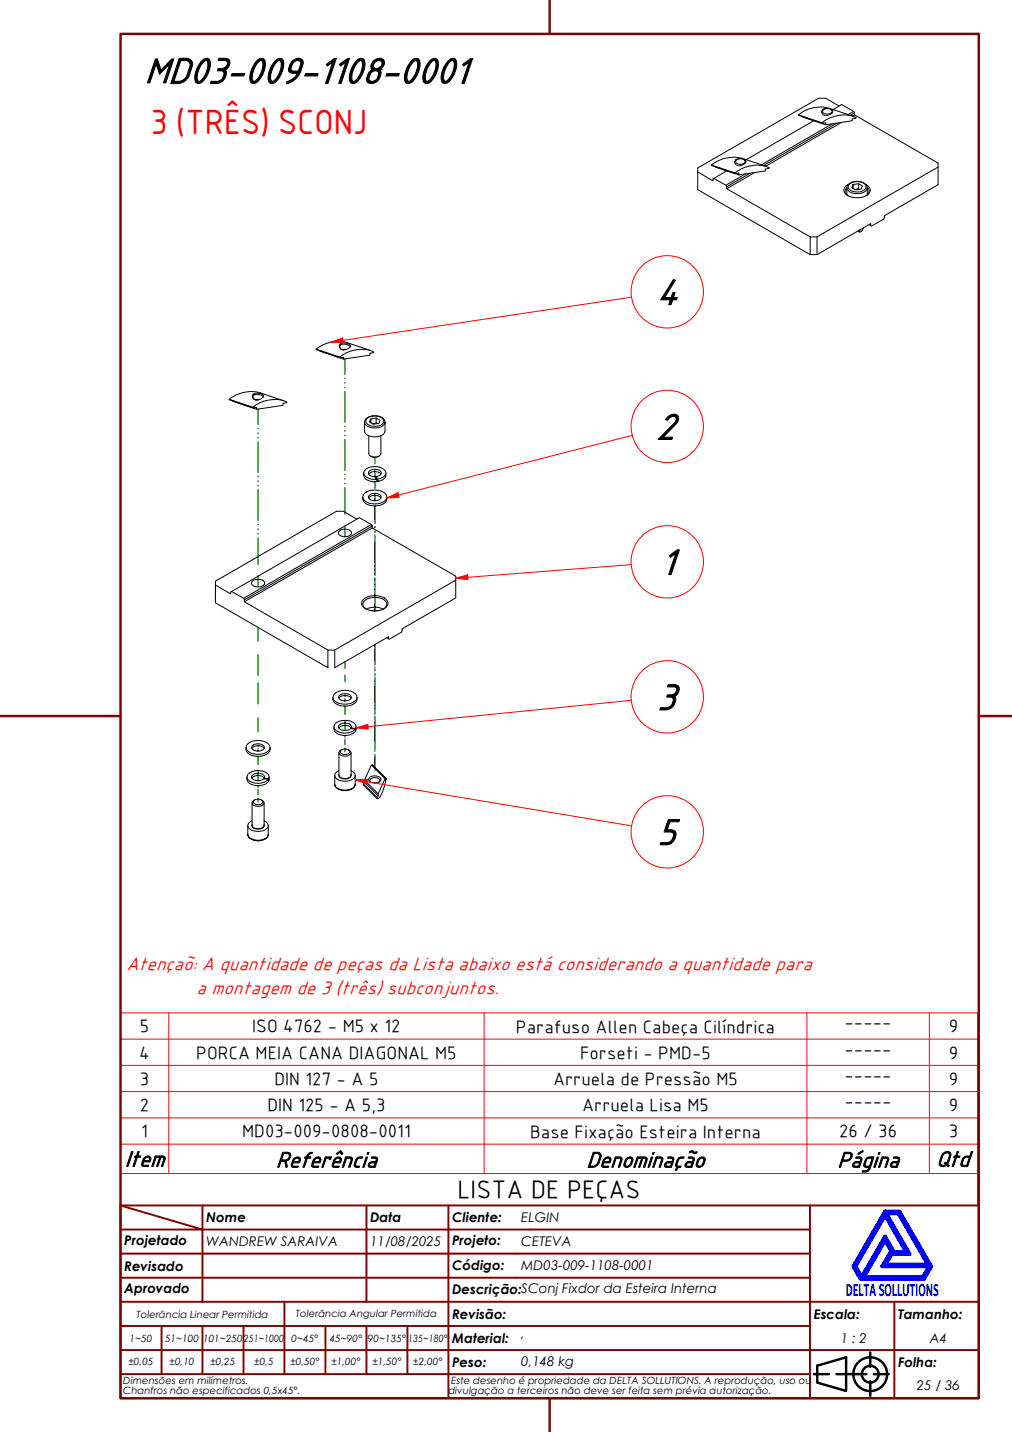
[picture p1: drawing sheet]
<svg xmlns="http://www.w3.org/2000/svg" width="210mm" height="297mm" viewBox="0 0 210 297" stroke-linecap="round" stroke-linejoin="round" font-family="sans-serif">
<!-- layer: Trilho torcido (ISO) -->
<g fill="none" stroke="#008000" stroke-width=".25">
<path d="M71.5 72.5h.1M71.5 74.5v3.1M71.5 78.4v.2M71.5 79.4v.1M53.5 82.9v.1M53.5 84.9v3.1M53.5 88.8v.2M53.5 89.8v.1M53.5 90.7v.1M53.5 91.6v6.4M53.5 98.8v.1M53.5 99.7v.2"/>
<path d="M71.5 80.3v.1M71.5 81.2v6.4M71.5 88.4v.1M71.5 89.3v.2M71.5 90.2v.2M71.5 91.2v6.4M71.5 98.3v.2M71.5 99.3v.1M77.7 94.9v1.3M77.7 97.6v1.3M77.7 99.9v1.3M53.5 111.6v5.5"/>
<path d="M53.5 100.7v.1M53.5 101.6v6.4M53.5 108.8v.1M53.5 109.7v.1M53.5 110.6v.2M53.5 119.4v2.4M71.5 101.1v5.6M71.5 100.2v.1M71.5 109v2.3M77.7 119.8v4.2M77.7 102.5v1.4M77.7 105v3.4"/>
<path d="M77.7 108.5v.1M77.7 109.3v.1M77.7 110.1v.4M77.7 111v8.3M53.5 135.8v4.3M53.5 130.1v2.9M71.5 137.3v1.3M77.7 134.7v3M77.7 120.2v.1M77.7 121.2v.2M77.7 122.2v.2M77.7 123.2v3.5"/>
<path d="M77.7 133.7v4.2M77.7 138.3v.1M77.7 138.7v.5M77.7 139.7v.2M53.5 141.6v4.4M53.5 148.9v2.9M53.5 154.5v.4M53.5 155.4v.4M53.5 156.9v1.7M53.5 159.9v2M71.5 153.3v1.1M71.5 140v1.4"/>
<path d="M71.5 144.1v.4M71.5 145v.4M71.5 146.5v1.7M71.5 149.5v2M71.5 152.6v.3M71.5 155.2v.7M77.7 149.5v4.5M77.7 142.4v5.6M77.7 150.8v4.8M77.7 140v.2M77.7 140.6v6.6M77.7 147.8v.1"/>
<path d="M77.7 148v.1M77.7 148.5v5.1M77.7 154.2v.2M77.7 155v.1M77.7 155.7v.1M77.7 156.5v3.3M53.5 163.7v1.2M53.5 163v.4M53.5 165.6v.7"/>
</g>
<!-- layer: Visible (ABNT) -->
<g fill="none" stroke="#000" stroke-width=".21">
<path d="M147.6 34.2a7.2 7.2 0 0 1 6.4-1.3l4.9 1.6M147.6 34.2l4.9 1.8M147.6 34.2l4.9 1.7M148.1 37l2.5 1.4M148.4 34.6l4.9 1.7v-.4l-.7 .1-.1-.1M150.7 39.1l17.3 10M150.7 38.7v.4M150.7 35.4l-2.8 1.7v.4l-3.2-1.8M152.5 35.9a6.5 6.5 0 0 1 7-1l-.8 .2v.4l-5.4 .8M152.5 33.2a.67 .67 0 0 0 .1 .9M152.5 33.2l.1 .1M152.7 34.3l.4 .1"/>
<path d="M152.8 33.1a1.18 1.18 0 0 1 1.8 .4 1.21 1.21 0 0 1-2 .1zM152.8 33.1h.1M153.4 32.9l-.9 .3M154.3 33.1l.1 .1M154.5 33.2l.2 .3-.1 .4-.6 .3-.7 .2M155.6 35.9l-4.9 2.8-.1-.3 4-2.3M156.5 35.8l-5.8 3.3M165.6 23.8a7.1 7.1 0 0 1 6.4-1.3l4.9 1.6M165.6 23.8l4.9 1.8M165.6 23.8l4.9 1.7M166.4 24.2l4.9 1.7v-.4l-.7 .1-.1-.1M168.8 25l-14 8.1"/>
<path d="M170.5 25.5a6.5 6.5 0 0 1 7.1-1l-.8 .1v.4l-5.5 .9M170.6 22.8a.7 .7 0 0 0 .1 1M170.6 22.8v.1M170.8 23.8l.4 .2M170.8 22.7a1.17 1.17 0 0 1 1.8 .4 1.22 1.22 0 0 1-2 .1zM170.9 22.7h-.1M171.4 22.5l-.8 .3M172.3 22.7l.2 .1M172.5 22.8l.3 .3-.2 .3-.6 .4-.7 .2M172.6 25.7l-14.7 8.5M172.8 22.7l1.8-1 2.5 1.4M173.6 25.5l-15.3 8.8"/>
<path d="M174.1 22l-2.9-1.6h-1.4l-25.1 14.4v4.5l23.3 13.5M174.5 25.4l-15.7 9.1M175.6 39v1.4M175.7 38.9a1.01 1.01 0 0 0 .2 1.7M176 38.3a1.2 1.2 0 0 0-1 1 1.2 1.2 0 0 0 .8 1.2 3.6 3.6 0 0 0 4.6-.7 1.27 1.27 0 0 0-.8-1.5M176 38.2a2.72 2.72 0 0 1 3.9 .5 1.47 1.47 0 0 1-1.8 1.5 2.02 2.02 0 0 1-2.5-1.2zM176.3 38.1a2.56 2.56 0 0 1 3.3 .4 .92 .92 0 0 1-.8 1.2 2.53 2.53 0 0 1-2.8-.7l-.1-.3zM177 38.3l1.1-.2 .8 .5-.3 .6-1.1 .2-.8-.5 .3-.6v.8M177.2 23.4l-.1-.3-1.2 .7M177.2 23.8l17.4 10v4.5l-11.2 6.5-.1 .7-2.5 1.4-.2-.1M177.2 23.8l-.4 .3M177.2 23.4v.4"/>
<path d="M177.2 23.4l-.8 .5M178.1 39.1l-.8 .2M178.1 38.1v1l.1 .2M179.9 38.9a1.01 1.01 0 0 1-.3 1.7M179.9 39v1.4M194.6 34.7l-25.1 14.4M169.5 49.1h-1.5v3.7M169.5 49.1v3.7M175.6 40.3v.1M178 47.9l.3 .2M178.2 47.8l.1 .1M178.3 47.9v.2"/>
<path d="M178.4 47.6l-.1 .3M179.1 47.2l-.2 .4a.63 .63 0 0 1-.6 .5M179.9 40.3l.1 .1M180.3 46.6l.3 .2v-.4l-11.1 6.4h-1.5M65.6 72.4a7.3 7.3 0 0 1 6.4-1.3l4.9 1.6M65.6 72.4v.1l4.9 1.7M65.6 72.4l4.9 1.7M66.4 72.8l4.9 1.7v-.4l-.7 .1-.1-.1M70.5 74.1a6.9 6.9 0 0 1 7-1.1l-.1 .2-.7 .1v.4l-5.4 .8M70.5 71.4a1.98 1.98 0 0 1 2.2 .2 1.28 1.28 0 0 1-1 1 1.28 1.28 0 0 1-1.3-.6zM70.5 71.4l.2 .2M70.7 71.6a.57 .57 0 0 0 .1 .9"/>
<path d="M70.7 71.6l.5-.2 .7 .1 .6 .2 .1 .3M71.7 72.5l-.6 .1M71.9 72.5h-.9M47.6 82.8a7.3 7.3 0 0 1 6.4-1.3l4.8 1.6M47.6 82.8l4.9 1.8M47.6 82.8l4.9 1.7M48.3 83.2l4.9 1.7v-.4h-.7M52.5 84.5a6.6 6.6 0 0 1 7-1l-.8 .2v.4l-5.5 .8M52.5 81.8a.87 .87 0 0 0 .2 1 .87 .87 0 0 0 1.1 .1l.7-.4M52.5 81.8a2.03 2.03 0 0 1 2.2 .2l-.2 .5M52.5 81.8l.1 .2M52.6 82a.57 .57 0 0 0 .2 .9"/>
<path d="M52.6 82l.3-.2h.7l.9 .3v.3M53.7 82.9l-.7 .1M53.8 82.9l-.8 .1M75.4 98.1a1.61 1.61 0 0 0 1.8 1.8h1.2M75.6 87.6v1.8a2.05 2.05 0 0 0 2.4 1.2 1.81 1.81 0 0 0 1.9-1.2v-1.8M76 86.8a2.74 2.74 0 0 1 3.8 .5 1.15 1.15 0 0 1-1.2 1.4 2.77 2.77 0 0 1-2.9-.8 1.02 1.02 0 0 1 .3-1.1zM76.3 86.7a2.63 2.63 0 0 1 3.2 .4 .93 .93 0 0 1-.7 1.2 2.53 2.53 0 0 1-2.9-.6v-.4zM76.5 98.3a1.83 1.83 0 0 1 2.5 0M76.5 90.4v3.7a1.44 1.44 0 0 0 2.5 0v-3.7M76.9 94.6l.1 .1a1.59 1.59 0 0 0 1.6-.1M76.9 86.9l1.1-.2 .8 .5-.2 .6-1.2 .2-.8-.5 .3-.6v.8M77.9 98.9l.5 1z"/>
<path d="M78 87.7l-.7 .2M78 86.7v1l.2 .2M78.3 99.4a1.71 1.71 0 0 0 1.7-1.5 2.89 2.89 0 0 0-4.4-.3 .98 .98 0 0 0 .6 1.5l1.1 .3h.7M80 98.1a1.47 1.47 0 0 1-1.4 1.7l-.5-.9a.86 .86 0 0 0 1-1 1.72 1.72 0 0 0-2.7 0v.3a1.4 1.4 0 0 0 1.5 .7M70.4 110.2a1.76 1.76 0 0 1 2.5 .3 1.56 1.56 0 0 1-2.5 .5l-.2-.3zM74 107.7l-2.8-1.6h-1.4l-25.1 14.5v4.4l23.3 13.5v-3.7h1.4M75.2 103.1a1.68 1.68 0 0 0 1.9 1.8 2.92 2.92 0 0 0 3.1-1v-.8M75.6 102.3a3.5 3.5 0 0 1 4.4 .2 1.12 1.12 0 0 1-.8 1.8 3.4 3.4 0 0 1-3.9-.8v-.8zM76.5 103.3a1.73 1.73 0 0 1 2.5 0M76.6 102.8a1.7 1.7 0 0 1 2.5 .2 1.47 1.47 0 0 1-2.4 .6l-.3-.6zM77 108.8l-2.5-1.4-26.6 15.4v.4l-3.2-1.8M77.2 109.1v.4"/>
<path d="M48 122.7l2.5 1.4M50.5 124.1l26.5-15.3 .2 .3-26.5 15.3zM50.7 124.4v.4M52.3 120.6a1.78 1.78 0 0 1 2.6 .3 1.59 1.59 0 0 1-2.5 .5l-.2-.3zM75.4 124.3a4 4 0 0 1 4.7 0 1.13 1.13 0 0 1-.4 2 3.7 3.7 0 0 1-4.6-.8v-.8zM75.9 126.3a1.11 1.11 0 0 1-.6-1.1 1.11 1.11 0 0 1 .9-1 3.6 3.6 0 0 1 3.9 .6 1.02 1.02 0 0 1-.5 1.5M76 126.4a4 4 0 0 1 3.5 0M77.1 126.7h1.3M80.2 132.3l.4 .2v-.4l-11.2 6.4v-3.7M80.6 132.5l.2 .1 2.4-1.4 .2-.8 11.1-6.4v-4.5l-17.3-10-26.5 15.3 17.3 10M94.5 120.3l-25.1 14.5M51 155a1.68 1.68 0 0 0 1.9 1.9 2.98 2.98 0 0 0 3-1.1l.1-.8"/>
<path d="M51.3 154.4a3.4 3.4 0 0 1 4.7 .3 1.19 1.19 0 0 1-.9 1.5 3.5 3.5 0 0 1-3.9-.7l-.2-.3zM52.2 155.2a1.73 1.73 0 0 1 2.6 0M52.3 154.8a1.72 1.72 0 0 1 2.5 .1 1.32 1.32 0 0 1-1.9 .8l-.6-.4zM69 144.6a1.71 1.71 0 0 0 1.9 1.8 3 3 0 0 0 3.1-1l.1-.8M69.3 150.8a1.39 1.39 0 0 0 1.4 1.6 2.76 2.76 0 0 0 3.1-.9l-.1-.3-1-.1a1.91 1.91 0 0 1-2.4-.1l-.1-.3a1.59 1.59 0 0 1 2.7 0l-.1 .3M69.3 144a3.3 3.3 0 0 1 4.7 .3 1.19 1.19 0 0 1-.8 1.4 3.6 3.6 0 0 1-4-.6l-.1-.8zM70.3 144.8a1.73 1.73 0 0 1 2.5 0M70.3 151a1.83 1.83 0 0 1 2.5 0M70.3 156.1v4.7a1.46 1.46 0 0 0 2.5 0v-4.7M70.3 159.8a.98 .98 0 0 0-.9 .9 .98 .98 0 0 0 .7 1 2.94 2.94 0 0 0 3.5-.6 1.03 1.03 0 0 0-.8-1.3M70.3 144.3a1.77 1.77 0 0 1 2.6 .2 1.29 1.29 0 0 1-1.9 .8l-.7-.4zM70.8 155.6a1.18 1.18 0 0 1 1.8 .4 1.21 1.21 0 0 1-2 0z"/>
<path d="M70.8 155.5l-.4 .4-.1 .2a1.46 1.46 0 0 0 2.5 0l-.1-.2-.4-.4M72.8 151l1 .1-.1 .3M72.8 151l.1 .2M73.8 151.1a1.06 1.06 0 0 0-.8-1.4 3 3 0 0 0-3.7 .8 1.84 1.84 0 0 0 2.3 1.6 2.64 2.64 0 0 0 2.1-.9M73.9 150.8l-.1 .6M77.2 158.8v-.1l2.9 2.8M77.2 158.7l2.9 2.8M51.2 161.1a1.43 1.43 0 0 0 1.4 1.8 2.86 2.86 0 0 0 3.2-1l-.1-.3h-1a1.88 1.88 0 0 1-2.5-.2v-.3a1.59 1.59 0 0 1 2.7 0l-.1 .3M51.4 173.1a2.07 2.07 0 0 0 2.4 1.2 1.88 1.88 0 0 0 1.8-1.2 2.22 2.22 0 0 1-2.9 1.2l-.6-.2a1.19 1.19 0 0 1-.7-1zM51.4 171.2v1.9M52.2 161.4a1.77 1.77 0 0 1 2.6 0M52.3 171l-.1 .3a1.59 1.59 0 0 0 2.6 0v-.3"/>
<path d="M52.3 166.5v4.7a1.44 1.44 0 0 0 2.5 0v-4.7M52.3 170.3a.97 .97 0 0 0-.9 .8 .97 .97 0 0 0 .7 1.1 2.94 2.94 0 0 0 3.5-.7 1.03 1.03 0 0 0-.8-1.2M52.7 166a1.18 1.18 0 0 1 1.8 .4 1.19 1.19 0 0 1-2 0zM52.8 165.9l-.4 .4-.1 .2a1.44 1.44 0 0 0 2.5 0l-.1-.2-.5-.4M54.8 161.4l.9 .1v.3M54.8 161.4v.2M55.6 171.2v1.9M55.7 161.5a1.06 1.06 0 0 0-.8-1.4 3.3 3.3 0 0 0-3.4 .5 1.05 1.05 0 0 0-.2 1.1 1.05 1.05 0 0 0 1 .6 3.2 3.2 0 0 0 3.4-.7M55.8 161.1v.7M69.4 162.7a2.02 2.02 0 0 0 2.5 1.2 1.81 1.81 0 0 0 1.8-1.2 2.25 2.25 0 0 1-2.9 1.2l-.7-.3a1.19 1.19 0 0 1-.7-.9zM69.4 160.8v1.9M70.3 160.6v.3a1.59 1.59 0 0 0 2.6 0l-.1-.3"/>
<path d="M73.7 160.8v1.9M75.4 162.7v.1l2.8 2.9M75.4 162.7l2.9 2.8M75.6 161.8l-.2 .9M75.6 161.8l2.8 2.9M75.6 162.2l2.8 2.9M76.7 161.2a1.73 1.73 0 0 1 2.3 .4 1.44 1.44 0 0 1-2.4 .5l-.1-.6zM76.9 162.2l-.2-.4a1.32 1.32 0 0 1 2.1 0l-.2 .4M78.2 162.4h-.6M78.3 165.5l-.1 .2M79.9 161.5l-1.5 3.2-.1 .8M79.9 161.5v.4l.2-.4"/>
<path d="M79.9 161.5l-2.9-2.8-1.4 3.1M80.1 161.5a9.5 9.5 0 0 1-1.5 4.1l-.4 .1"/>
</g>
<path d="M71.1 70.6l-2.5 .4M25 215.5h177.8M35 210.1v33.3M100.4 210.1v33.3M167.4 210.1v33.3M192.8 210.1v33.3M25 237.3h177.8v-27.2h-177.8v33.3M25 221h177.8M25 226.4h177.8M25 231.9h177.8M202.8 237.3v6.1h-177.8M25 243.4v6.6h177.8v-6.6" fill="none" stroke="#f00" stroke-width=".21"/>
<!-- layer: Borda A3/A4 (ABNT) -->
<path d="M25 7h178v283h-178zM114 0v7M0 148.5h25M203 148.5h7M114 290v7" fill="none" stroke="#800000" stroke-width=".51"/>
<path d="M183.6 257.3l1.2 2.2-1.8 3.2h9.7l-1.3 2.2h-12.2zM183.6 252.1l4.4 7.6h-2.6l-1.8-3.2-4.9 8.4-1.3-2.2zM183.6 251.3h3l6.5 11.4-1.5 2.6h-13.1l-1.5-2.6zM183.8 251.7h2.5l6.2 10.6h-8.8l1.3-2.2h3.7zM185 259.7h.2l-.1 .2z" fill="none" stroke="#00f" stroke-width=".8"/>
<!-- layer: 0 -->
<path d="M178.5 265.3h13.1" fill="none" stroke="#000" stroke-width=".21"/>
<g fill="none" stroke="#800000" stroke-width=".4">
<path d="M25 250l17 5h-17M25 250h178v40h-178zM42 255h34v5h17M42 255v15M42 250v5M76 250v5h17v5M93 250v5h75M168 250v20h-143M25 260h51v10M25 275h17M33.5 275v10M50.5 275h-8.5v10"/>
<path d="M59 270v15h-8.5M67.5 275v10h-8.5M76 275v10h8.5M84.5 275v10M93 275h-42.5v10M93 260v5h-68M93 275v10h75M93 260h75M93 275h75M168 265h-75v10M185.5 270v10h17.5M203 270h-35v10h17.5v10"/>
<path d="M25 285h25.5M25 280h143v10M67.5 285h8.5M84.5 285h8.5v5"/>
</g>
<g fill="none" stroke="#000" stroke-width=".51">
<path d="M168.8 285h3.1M169.5 283.3l6-1.8v7l-6-1.7zM173.5 285h6.2M180.5 280.5v3M180.5 286.5v3M181.3 285h3"/>
<circle cx="180.5" cy="285" r="3.5"/>
<circle cx="180.5" cy="285" r="1.75"/>
</g>
<path d="M68.6 71l2.5-.9 .1 1z" fill="#f00"/>
<g fill="none" stroke="#f00" stroke-width=".21">
<path d="M68.6 71l2.5-.9 .1 1zM131 61.6l-59.9 9M97 119.7l-2.5 .2"/>
<circle cx="138.4" cy="60.5" r="7.5"/>
</g>
<path d="M94.5 119.9l2.5-.7 .1 1z" fill="#f00"/>
<path d="M82.7 102.7l-2.5 .6M94.5 119.9l2.5-.7 .1 1zM130.9 117.1l-33.9 2.6M145.9 116.5a7.5 7.5 0 0 0-10.9-6.6 7.5 7.5 0 0 0-1 12.7 7.5 7.5 0 0 0 11.8-5l.1-1.1" fill="none" stroke="#f00" stroke-width=".21"/>
<path d="M80.2 103.3l2.3-1.1 .3 1z" fill="#f00"/>
<g fill="none" stroke="#f00" stroke-width=".21">
<path d="M131.1 90.3l-48.4 12.4M80.2 103.3l2.3-1.1 .3 1zM76.3 150.7l-2.4 .3"/>
<circle cx="138.4" cy="88.5" r="7.5"/>
</g>
<path d="M73.9 151l2.4-.8 .1 1z" fill="#f00"/>
<g fill="none" stroke="#f00" stroke-width=".21">
<path d="M73.9 151l2.4-.8 .1 1zM131 145.3l-54.7 5.4M73.7 161.7l2.4 .5"/>
<circle cx="138.4" cy="144.5" r="7.5"/>
</g>
<path d="M73.7 161.7h2.5l-.1 1z" fill="#f00"/>
<g fill="none" stroke="#f00" stroke-width=".21">
<path d="M73.7 161.7h2.5l-.1 1zM76.1 162.2l54.9 9.1"/>
<circle cx="138.4" cy="172.5" r="7.5"/>
</g>
<g font-size="8.1">
<text x="30" y="17.2">MD03-009-1108-0001</text>
<text x="136.2" y="63.1">4</text>
<text x="136.2" y="91">2</text>
<text x="137" y="119.1">1</text>
<text x="136.2" y="147.1">3</text>
<text x="136.3" y="175.1">5</text>
</g>
<text font-size="7" fill="#f00" x="31.3" y="27.9">3 (TRÊS) SCONJ</text>
<text font-size="5.4" x="94.9" y="248.5">LISTA DE PEÇAS</text>
<g font-size="4.9">
<text x="25.9" y="241.9">Item</text>
<text x="57.3" y="242.1">Referência</text>
<text x="121.7" y="242.1">Denominação</text>
<text x="173.7" y="242.1">Página</text>
<text x="194.2" y="241.9">Qtd</text>
</g>
<g font-size="4.1" fill="#f00">
<text x="26.2" y="201.2">Atençaõ: A quantidade de peças da Lista abaixo está considerando a quantidade para</text>
<text x="40.8" y="206.2">a montagem de 3 (três) subconjuntos.</text>
</g>
<g font-size="3.9">
<text x="29" y="214.1">5</text>
<text x="52.3" y="214.1">ISO 4762 - M5 x 12</text>
<text x="107" y="214.3">Parafuso Allen Cabeça Cilíndrica</text>
<text x="175.2" y="213.3">-----</text>
<text x="196.8" y="214.1">9</text>
<text x="28.9" y="219.6">4</text>
<text x="40.7" y="219.6">PORCA MEIA CANA DIAGONAL M5</text>
<text x="120.3" y="219.6">Forseti - PMD-5</text>
<text x="175.2" y="218.8">-----</text>
<text x="196.8" y="219.6">9</text>
<text x="29" y="225">3</text>
<text x="56.9" y="225">DIN 127 - A 5</text>
<text x="114.7" y="225.2">Arruela de Pressão M5</text>
<text x="175.2" y="224.2">-----</text>
<text x="196.8" y="225">9</text>
<text x="29" y="230.4">2</text>
<text x="55.5" y="230.4">DIN 125 - A 5,3</text>
<text x="120.7" y="230.4">Arruela Lisa M5</text>
<text x="175.2" y="229.6">-----</text>
<text x="196.8" y="230.4">9</text>
<text x="29.3" y="235.9">1</text>
<text x="50.2" y="235.9">MD03-009-0808-0011</text>
<text x="110" y="236">Base Fixação Esteira Interna</text>
<text x="174.1" y="235.9">26 / 36</text>
<text x="196.8" y="235.9">3</text>
</g>
<text font-size="3.9" fill="#00f" x="175.4" y="268.8">DELTASOLLUTIONS</text>
<g font-size="2.8">
<text x="42.8" y="253.5">Nome</text>
<text x="76.8" y="253.5">Data</text>
<text x="93.8" y="253.6">Cliente:</text>
<text x="108.1" y="253.5">ELGIN</text>
<text x="25.8" y="263.6">Revisado</text>
<text x="25.8" y="258.3">Projetado</text>
<text x="42.8" y="258.5">WANDREW SARAIVA</text>
<text x="76.8" y="258.4">11/08/2025</text>
<text x="93.8" y="263.4">Código:</text>
<text x="93.8" y="258.3">Projeto:</text>
<text x="108.1" y="263.5">MD03-009-1108-0001</text>
<text x="108.1" y="258.5">CETEVA</text>
<text x="25.8" y="268.3">Aprovado</text>
<text x="93.8" y="268.3">Descrição:SConj Fixdor da Esteira Interna</text>
<text x="93.8" y="273.6">Revisão:</text>
<text x="168.8" y="273.5">Escala:</text>
<text x="186.3" y="273.5">Tamanho:</text>
<text x="93.8" y="278.6">Material:</text>
<text x="108.1" y="277.6">,</text>
<text x="174.4" y="278.5">1 : 2</text>
<text x="192.8" y="278.6">A4</text>
<text x="93.8" y="283.5">Peso:</text>
<text x="108.1" y="283.3">0,148 kg</text>
<text x="186.3" y="283.5">Folha:</text>
<text x="190.2" y="288.4">25 / 36</text>
</g>
<g font-size="2.1">
<text x="28.3" y="273.3">Tolerância Linear Permitida</text>
<text x="61.4" y="273.1">Tolerância Angular Permitida</text>
<text x="26.9" y="278.3">1~50</text>
<text x="34.2" y="278.3">51~100</text>
<text x="42.1" y="278.3">101~250</text>
<text x="50.5" y="278.3">251~1000</text>
<text x="60.5" y="278.3">0~45°</text>
<text x="68.4" y="278.3">45~90°</text>
<text x="76.3" y="278.3">90~135°</text>
<text x="84.7" y="278.3">135~180°</text>
<text x="25.6" y="287.1">Dimensões em milímetros.</text>
<text x="26.6" y="283.2">±0,05</text>
<text x="35.2" y="283.2">±0,10</text>
<text x="43.6" y="283.2">±0,25</text>
<text x="52.7" y="283.2">±0,5</text>
<text x="60.2" y="283.2">±0,50°</text>
<text x="68.7" y="283.2">±1,00°</text>
<text x="77.2" y="283.2">±1,50°</text>
<text x="85.7" y="283.2">±2,00°</text>
<text x="93.6" y="287.1">Este desenho é propriedade da DELTA SOLLUTIONS. A reprodução, uso ou</text>
<text x="25.6" y="289.2">Chanfros não especificados 0,5x45°.</text>
<text x="93" y="289.2">divulgação a terceiros não deve ser feita sem prévia autorização.</text>
</g>
</svg>
